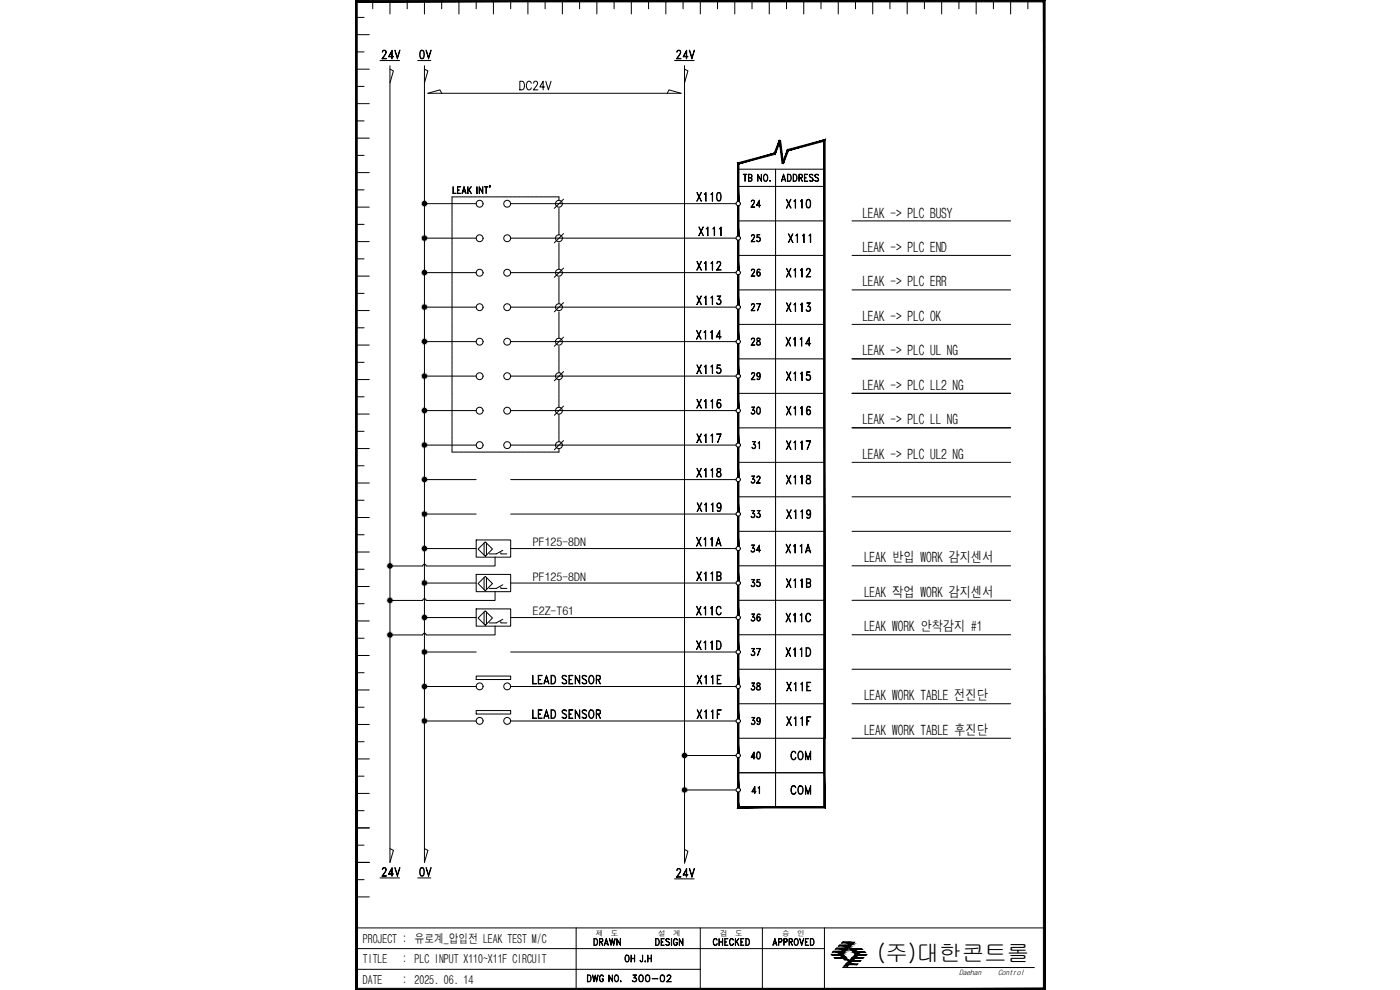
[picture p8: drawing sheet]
<svg xmlns="http://www.w3.org/2000/svg" width="420mm" height="297mm" viewBox="0 0 420 297" stroke-linecap="round" stroke-linejoin="round" font-family="sans-serif">
<!-- layer: 0 -->
<g fill="#000" stroke="#000" stroke-width=".3">
<path d="M252.2 285.7v.3h-.2zM253.2 284.8v.3h-.3zM253.8 284.2l.3-.3v.3zM255 283v.3h-.3zM256.5 284.9l.2 .3h-.2zM257.4 285.8l.3 .3h-.3z"/>
<path d="M106.7 .1v.5l206.9-.5zM106.7 .6l206.9-.5-.5 .5zM313.6 .1l-.5 .5 .5 296.4zM313.1 .6l.5 296.4-.5-.5zM106.7 297h206.9l-.5-.5zM106.7 297l.5-.5h205.9zM106.7 .1v296.9l.5-.5zM106.7 .1h.5v296.4z"/>
<path d="M233.9 42.1l-1.2 4.2 1.6-4.1zM233.9 42.1l-1.2 4.2-.4-.4zM221.8 49.2l10.9-2.9-.4-.4zM221.4 48.9l10.9-3-10.5 3.3zM221.4 48.9l.4 11.6v-11.3zM221.4 48.9l.4 11.6h-.4z"/>
<path d="M233.8 42.2l.9 6.9 .4-.1zM233.8 42.2l.5-.1 .8 6.9z"/>
<path d="M221.3 72.1l.5 9.1v-9.1zM221.3 72.1l.5 9.1h-.5z"/>
<path d="M221.3 61.8l.5 9v-9zM221.3 61.8l.5 9h-.5z"/>
<path d="M221.3 92.8l.5 9.1v-9.1zM221.3 92.8l.5 9.1h-.5z"/>
<path d="M221.3 82.5l.5 9v-9zM221.3 82.5l.5 9h-.5z"/>
<path d="M221.3 113.5l.5 9.1v-9.1zM221.3 113.5l.5 9.1h-.5z"/>
<path d="M221.3 103.2l.5 9v-9zM221.3 103.2l.5 9h-.5z"/>
<path d="M221.3 134.2l.5 9v-9zM221.3 134.2l.5 9h-.5z"/>
<path d="M221.3 123.8l.5 9.1v-9.1zM221.3 123.8l.5 9.1h-.5z"/>
<path d="M221.3 154.9l.5 9v-9zM221.3 154.9l.5 9h-.5z"/>
<path d="M221.3 144.5l.5 9.1v-9.1zM221.3 144.5l.5 9.1h-.5z"/>
<path d="M221.3 165.2l.5 9.1v-9.1zM221.3 165.2l.5 9.1h-.5z"/>
<path d="M221.3 175.6l.5 9v-9zM221.3 175.6l.5 9h-.5z"/>
<path d="M221.3 196.3l.5 9v-9zM221.3 196.3l.5 9h-.5z"/>
<path d="M221.3 185.9l.5 9.1v-9.1zM221.3 185.9l.5 9.1h-.5z"/>
<path d="M221.3 206.6l.5 9.1v-9.1zM221.3 206.6l.5 9.1h-.5z"/>
<path d="M221.3 217l.5 9v-9zM221.3 217l.5 9h-.5z"/>
<path d="M221.3 237.7l.5 4.3v-4.3zM221.3 237.7l.5 4.3-.5 .4zM221.8 242l-.5 .4 25.9-.4zM221.3 242.4l25.9-.4 .4 .4zM247.2 221.5v20.5l.4 .4zM247.2 221.5h.4v20.9zM247.2 42.4v179.1h.4zM247.6 41.9v179.6l-.4-179.1zM236.6 45.2l10.6-2.8 .4-.5zM236.3 44.9l11.3-3-11 3.3zM236.3 44.9l-1.2 4.2 1.5-3.9zM236.3 44.9l-1.2 4.2-.4-.1z"/>
<path d="M221.3 227.3l.5 9.1v-9.1zM221.3 227.3l.5 9.1h-.5z"/>
<path d="M250.1 285.5h2.1zM250.1 285.5h2.1z"/>
<path d="M251 284.5h2.2zM251 284.5h2.2z"/>
<path d="M249.5 286.4l2.6 .2-.2-.2zM249.5 286.4l2.6 .2h-2.4z"/>
<path d="M251.9 283.6h2.2zM251.9 283.6h2.2z"/>
<path d="M250.1 285.5l2.1 .2v-.2zM250.1 285.5l2.1 .2h-2.3z"/>
<path d="M252 286l.2 .2zM252 286l.2 .2h-.4z"/>
<path d="M252.2 285.5v.2l.3-.2zM252.2 285.5v.2z"/>
<path d="M250.4 287.3l2.6 .3-.2-.3zM250.4 287.3l2.6 .3h-2.3z"/>
<path d="M252.9 282.7h2.1zM252.9 282.7h2.1z"/>
<path d="M251.9 286.4l1.8 .7-.7-.7zM251.9 286.4l1.8 .7h-1.1z"/>
<path d="M252.2 286l.7 .2 .2-.2zM252.2 286l.7 .2h-.7z"/>
<path d="M251 284.5l2.2 .3v-.3zM250.8 284.8l.2-.3 2.2 .3z"/>
<path d="M252.9 285.1l.3 .1zM252.9 285.1l.3 .1h-.5z"/>
<path d="M252.2 285.7l.9 .3 .2-.3zM252.2 285.7l.9 .3h-.9z"/>
<path d="M252.3 285.7h1.1zM252.2 285.7h1.1z"/>
<path d="M253.2 284.5v.3l.2-.3zM253.2 284.5v.3z"/>
<path d="M252.5 285.5l.9 .2 .2-.2zM252.5 285.5l.9 .2h-1.2z"/>
<path d="M252.8 287.3l1.8 .8-.7-.8zM252.8 287.3l1.8 .8h-1.1z"/>
<path d="M253.2 285.1l.6 .1 .2-.1zM253.2 285.1l.6 .1h-.6z"/>
<path d="M251.9 283.6l2.2 .3v-.3zM251.9 283.6l2.2 .3h-2.4z"/>
<path d="M253.8 284.2l.3 .1zM253.8 284.2l.3 .1h-.5z"/>
<path d="M253.2 284.8l.8 .3 .2-.3zM253.2 284.8l.8 .3h-.8z"/>
<path d="M253.2 284.8h1.1zM253.2 284.8h1z"/>
<path d="M254.1 283.6v.3l.2-.3zM254.1 283.6v.3z"/>
<path d="M253.4 284.5l.9 .3 .2-.3zM253.4 284.5l.9 .3h-1.1z"/>
<path d="M254.1 284.2l.6 .1 .2-.1zM254.1 284.2l.6 .1h-.6z"/>
<path d="M252.9 282.7l2.1 .2v-.2zM252.6 282.9l.3-.2 2.1 .2z"/>
<path d="M254.7 283.3l.3 .1zM254.7 283.3l.3 .1h-.4z"/>
<path d="M253.9 289.2l.4 .7 .7-.7zM253.9 289.2l.4 .7h-1.1z"/>
<path d="M254.1 283.9l.8 .3 .3-.3zM254.1 283.9l.8 .3h-.8z"/>
<path d="M254.1 283.9h1.1zM254.1 283.9h1.1z"/>
<path d="M255 282.7v.2l.3-.2zM255 282.7v.2z"/>
<path d="M254.3 283.6l.9 .3 .2-.3zM254.3 283.6l.9 .3h-1.1z"/>
<path d="M255 283.3l.7 .1 .1-.1zM255 283.3l.7 .1h-.7z"/>
<path d="M254.9 288.2l.3 .7 .8-.7zM254.9 288.2l.3 .7h-1.1z"/>
<path d="M255 283l.8 .3 .3-.3zM255 283l.8 .3h-.8z"/>
<path d="M255 282.9h1.1zM255 282.9l1.1 .1z"/>
<path d="M255.1 284.6l1.3 .3-.2-.3zM255.1 284.6l1.3 .3h-1.1z"/>
<path d="M255.3 282.7l.8 .2 .3-.2zM255.3 282.7l.8 .2h-1.1z"/>
<path d="M255.3 284.9h1.2zM255.3 284.9h1.2z"/>
<path d="M256.5 284.6h2.1zM256.5 284.6h2.1z"/>
<path d="M255.4 284.9l1.1 .3v-.3zM255.4 284.9l1.1 .3h-.9z"/>
<path d="M255.6 285.2l.9 .2v-.2zM255.6 285.2l.9 .2z"/>
<path d="M256.2 284.6l.3 .3v-.3zM256.2 284.6l.3 .3z"/>
<path d="M256.5 285.2l.4 .2zM256.5 285.2l.4 .2h-.4z"/>
<path d="M255.7 287.3l.4 .8 .7-.8zM255.7 287.3l.4 .8h-1.1z"/>
<path d="M256 285.5l1.4 .3-.3-.3zM256 285.5l1.4 .3h-1.2z"/>
<path d="M256.2 285.8h1.2zM256.2 285.8h1.2z"/>
<path d="M257.1 285.5l.3 .3v-.3zM257.1 285.5l.3 .3z"/>
<path d="M256.3 285.8l1.1 .3v-.3zM256.3 285.8l1.1 .3h-.8z"/>
<path d="M256.6 286.1l.8 .2v-.2zM256.6 286.1l.8 .2z"/>
<path d="M255 289.2l2.2 .3 .2-.3zM255 289.2l2.2 .3h-2.4z"/>
<path d="M257.4 286.1l.4 .2zM257.4 286.1l.4 .2z"/>
<path d="M256.6 286.4l.4 .7 .8-.7zM256.6 286.4l.4 .7h-1.1z"/>
<path d="M256 288.2l2.1 .3 .2-.3zM256 288.2l2.1 .3h-2.4z"/>
<path d="M256.5 284.6l2.3 .3-.2-.3zM256.5 284.6l2.3 .3h-2.3z"/>
<path d="M256.8 287.3l2.2 .3 .2-.3zM256.8 287.3l2.2 .3h-2.4z"/>
<path d="M257.4 285.5l2.1 .1zM257.4 285.5l2.1 .1z"/>
<path d="M257.4 285.6l2.3 .2-.2-.2zM257.4 285.6l2.3 .2h-2.3z"/>
<path d="M257.7 286.4l2.2 .3 .2-.3zM257.7 286.4l2.2 .3h-2.4z"/>
</g>
<!-- layer: 6 -->
<path d="M106.7 278.4h206.9M172.9 278.4v18.6M210.2 278.4v18.6M228.8 278.4v18.6M247.4 278.4v18.6M106.7 284.6h140.7M106.7 290.8h103.5" fill="none" stroke="#000" stroke-width=".3"/>
<!-- layer: 0 -->
<g fill="none" stroke="#000" stroke-width=".3">
<path d="M106.7 15.6h2.6M106.7 5.2h2.6M106.7 10.4h4.1M106.7 .1h4.1M111.9 .1v2.5M114 18.2h5.9M114.7 17.5l1.3 .1h-1.4l1.2-1.8-.3-.6h-.4l-.3 .5-.1-.1 .4-.5h.4l.4 .7-1.2 1.8M116.7 16.9l1.4 .1h-1.5l1.1-1.9v2.5l-.1-2.2-.9 1.6M117 .1v4.1M117 19.7v239.1l1.1-3.7-1.1-.5M118.5 15.1l.8 2.2 .7-2.2-.7 2.5zM122.2 .1v2.5"/>
<path d="M125.4 18.2h3.9M126.3 15.2l.4-.1a1.7 1.7 0 0 1 0 2.5h-.1a1.92 1.92 0 0 1-.3-2.4zM126.3 17.4h.7M126.3 15.3h.7M126.4 15.2l-.3 1 .3 1.3M126.9 15.2l.3 1-.3 1.3M127.4 .1v4.1M127.4 19.7v239.1l1-3.7-1-.5M127.8 15.1l.8 2.2 .8-2.2-.8 2.5zM132.6 .1v2.5M137.7 .1v4.1M142.9 .1v2.5"/>
<path d="M148.1 .1v4.1M153.3 .1v2.5M158.4 .1v4.1M163.6 .1v2.5M168.8 .1v4.1M173.9 .1v2.5M179.1 .1v4.1M184.3 .1v2.5M189.5 .1v4.1M194.6 .1v2.5M199.8 .1v4.1M202.4 18.2h5.9"/>
<path d="M203.1 17.5l1.3 .1h-1.4l1.2-1.8-.3-.6h-.4l-.3 .5-.1-.1 .4-.5h.4l.4 .7-1.2 1.8M205 .1v2.5M205.1 16.9l1.4 .1h-1.5l1.1-1.9v2.5l-.1-2.2-.9 1.6M205.4 19.7v239.1M206.9 15.1l.8 2.2 .7-2.2-.7 2.5zM210.2 .1v4.1M215.3 .1v2.5M220.5 .1v4.1M225.7 .1v2.5M230.9 .1v4.1M236 .1v2.5M241.2 .1v4.1"/>
<path d="M246.4 .1v2.5M251.6 .1v4.1M256.7 .1v2.5M261.9 .1v4.1M267.1 .1v2.5M272.3 .1v4.1M277.4 .1v2.5M282.6 .1v4.1M287.8 .1v2.5M293 .1v4.1M298.1 .1v2.5M303.3 .1v4.1"/>
<path d="M308.5 .1v2.5M106.7 36.3h2.6M106.7 25.9h2.6M106.7 20.8h4.1M106.7 31.1h4.1M117 20.8l1.1 .5-1.1 3.6M127.4 20.8l1 .5-1 3.6M132.6 28l-.6-1-3.6 1h76l-3.6-1-.5 1M205.4 20.8l1.1 .5-1.1 3.6M106.7 57h2.6M106.7 46.6h2.6M106.7 51.8h4.1"/>
<path d="M106.7 41.5h4.1M135.7 59.4v.3M135.7 59.8v.2M135.9 59.1h-.2v.2M136 56v2l.9 .1h-.9zM136 59.1h.3M136.4 59.1h.3M136.8 59.1h.3M137.2 59.1h.3M137.3 56h.9l-.8 .1v1.9l.8 .1h-.9zM137.4 57h.4l-.4 .1M137.6 59.1h.3"/>
<path d="M138 59.1h.3M138.4 59.1h.2M138.8 59.1h.2M138.8 57.6h.9M138.9 57.5h.8M139.1 59.1h.3M139.3 56l.6 2.1-.6-1.8-.7 1.8zM139.5 59.1h.3M139.9 59.1h.3M140.3 59.1h.3M140.4 56l.1 2.1zM140.5 57.2l1-1.2-1 1.3"/>
<path d="M140.7 56.9l.8 1.2-.7-1.2M140.7 59.1h.3M141.1 59.1h.3M141.5 59.1h.2M141.9 59.1h.2M142.3 59.1h.2M142.6 59.1h.3M143 59.1h.3M143.1 56l.1 2.1zM143.4 59.1h.3M143.8 56l1 1.8 .1-1.8v2.1l-1-1.8-.1 1.8zM143.8 59.1h.3"/>
<path d="M144.2 59.1h.3M144.6 59.1h.2M145 59.1h.2M145.4 59.1h.2M145.4 56l1 .1zM145.8 59.1h.2M145.9 56.1v2v-2M146.1 59.1h.3M146.5 59.1h.3M146.9 59.1h.3M147 55.7h.1M147 56.2v-.6l.1 .4-.2 .3"/>
<path d="M147 55.9l.1 .1M147.3 59.1h.3M147.7 59.1h.2M148.1 59.1h.2M148.5 59.1h.2M148.9 59.1h.2M149.2 59.1h.3M149.6 59.1h.3M150 59.1h.3M150.4 59.1h.3M150.8 59.1h.3M151.2 59.1h.2"/>
<path d="M151.6 59.1h.2M152 59.1h.2M152.3 59.1h.3M152.7 59.1h.3M153.1 59.1h.3M153.5 59.1h.3M153.9 59.1h.3M154.3 59.1h.2M154.7 59.1h.2M155.1 59.1h.2M155.4 59.1h.3M155.8 59.1h.3"/>
<path d="M156.2 59.1h.3M156.6 59.1h.3M157 59.1h.3M157.4 59.1h.2M157.8 59.1h.2M158.2 59.1h.2M158.6 59.1h.2M158.9 59.1h.3M159.3 59.1h.3M159.7 59.1h.3M160.1 59.1h.3M160.5 59.1h.3"/>
<path d="M160.9 59.1h.2M161.3 59.1h.2M161.7 59.1h.2M162.1 59.1h.2M162.4 59.1h.3M162.8 59.1h.3M163.2 59.1h.3M163.6 59.1h.3M164 59.1h.3M164.4 59.1h.2M164.8 59.1h.2M165.2 59.1h.2"/>
<path d="M165.5 59.1h.3M165.9 59.1h.3M166.3 59.1h.3M166.7 59.1h.3M167.1 59.1h.3M167.5 59.1h.2v.2M167.7 59.5v.2M167.7 59.8v.3M169.1 59.8l-2.7 2.7M221.6 50.8h25.8M221.6 55.9h25.8M223.1 52.3l1 .1z"/>
<path d="M223.6 52.4v2v-2M224.7 53.3l.8-.1v-.7l-.8-.1v1.9l.8-.1v-.7l-.8-.1M225.3 53.3l.4 .4-.1 .5-1 .2v-2.1l1 .2 .1 .5-.4 .4M227.4 52.3l1.1 1.8v-1.8v2.1l-1-1.8-.1 1.8zM229.4 52.4l.2-.1a1.11 1.11 0 0 1 .8 1 1.11 1.11 0 0 1-.8 1.1 1.43 1.43 0 0 1-.2-2zM229.4 52.5l.3-.1a1.03 1.03 0 0 1 .7 .9 1.03 1.03 0 0 1-.7 1 1.27 1.27 0 0 1-.3-1.8zM231.1 54.1l.1 .3zM231.1 54.2h.1M232.8 50.8v191.4M106.7 67.3h2.6M106.7 77.7h2.6M106.7 72.5h4.1"/>
<path d="M106.7 62.1h4.1M127.4 61.1h15.5M127.4 71.5h15.5M135.7 60.2v.2M135.7 60.6v.2M135.7 60.9v.3M135.7 61.3v.3M135.7 61.7v.3M135.7 62.1v.3M135.7 62.5v.3M135.7 62.9v.2M135.7 63.3v.2"/>
<path d="M135.7 63.7v.2M135.7 64v.3M135.7 64.4v.3M135.7 64.8v.3M135.7 65.2v.3M135.7 65.6v.3M135.7 66v.2M135.7 66.4v.2M135.7 66.8v.2M135.7 67.1v.3M135.7 67.5v.3M135.7 67.9v.3"/>
<path d="M135.7 68.3v.3M135.7 68.7v.3M135.7 69.1v.2M135.7 69.5v.2M135.7 69.9v.2M135.7 70.3v.2M135.7 70.6v.3M135.7 71v.3M135.7 71.4v.3M135.7 71.8v.3M135.7 72.2v.3M135.7 72.6v.2"/>
<path d="M135.7 73v.2M135.7 73.4v.2M135.7 73.8v.2M135.7 74.1v.3M135.7 74.5v.3M135.7 74.9v.3M135.7 75.3v.3M135.7 75.7v.3M135.7 76.1v.2M135.7 76.5v.2M135.7 76.9v.2M135.7 77.2v.3"/>
<path d="M135.7 77.6v.3M135.7 78v.3M135.7 78.4v.3M135.7 78.8v.3M135.7 79.2v.2M135.7 79.6v.2M135.7 80v.2M153.3 61.1h67.6M153.3 71.5h67.6M167.7 62.5v.2M167.7 62.9v.2M167.7 63.3v.2"/>
<path d="M167.7 63.6v.3M167.7 64v.3M167.7 64.4v.3M167.7 64.8v.3M167.7 65.2v.2M167.7 65.6v.2M167.7 66v.2M167.7 66.4v.2M167.7 66.7v.3M167.7 67.1v.3M167.7 67.5v.3M167.7 67.9v.3"/>
<path d="M167.7 68.3v.3M167.7 68.7v.2M167.7 69.1v.2M167.7 69.5v.2M167.7 69.8v.3M167.7 70.2v.2M167.7 72.9v.2M167.7 73.2v.3M167.7 73.6v.3M167.7 74v.2M167.7 74.4v.2M167.7 74.8v.2"/>
<path d="M167.7 75.1v.3M167.7 75.5v.3M167.7 75.9v.3M167.7 76.3v.3M167.7 76.7v.3M167.7 77.1v.3M167.7 77.5v.2M167.7 77.9v.2M167.7 78.2v.3M167.7 78.6v.3M167.7 79v.3M167.7 79.4v.3"/>
<path d="M167.7 79.8v.3M169.1 70.1l-2.7 2.8M221.6 76.6h25.8M221.6 66.3h25.8M236.6 70.2l1.4 2.5zM237.9 70.2l-1.3 2.5zM238.9 70.7l.5-.5v2.5l-.1-2.3zM240.8 70.7l.5-.5v2.5l-.1-2.3zM242.8 70.7l.5-.5v2.5l-.1-2.3zM255.7 76.6h47.6M255.7 66.3h47.6M106.7 88h2.6"/>
<path d="M106.7 98.4h2.6M106.7 93.2h4.1M106.7 82.8h4.1M127.4 81.8h15.5M127.4 92.2h15.5M135.7 80.3v.3M135.7 80.7v.3M135.7 81.1v.3M135.7 81.5v.3M135.7 81.9v.3M135.7 82.3v.2M135.7 82.7v.2"/>
<path d="M135.7 83.1v.2M135.7 83.4v.3M135.7 83.8v.3M135.7 84.2v.3M135.7 84.6v.3M135.7 85v.3M135.7 85.4v.2M135.7 85.8v.2M135.7 86.2v.2M135.7 86.6v.2M135.7 86.9v.3M135.7 87.3v.3"/>
<path d="M135.7 87.7v.3M135.7 88.1v.3M135.7 88.5v.3M135.7 88.9v.2M135.7 89.3v.2M135.7 89.7v.2M135.7 90.1v.2M135.7 90.4v.3M135.7 90.8v.3M135.7 91.2v.3M135.7 91.6v.3M135.7 92v.3"/>
<path d="M135.7 92.4v.2M135.7 92.8v.2M135.7 93.2v.2M135.7 93.5v.3M135.7 93.9v.3M135.7 94.3v.3M135.7 94.7v.3M135.7 95.1v.3M135.7 95.5v.2M135.7 95.9v.2M135.7 96.3v.2M135.7 96.6v.3"/>
<path d="M135.7 97v.3M135.7 97.4v.3M135.7 97.8v.3M135.7 98.2v.3M135.7 98.6v.2M135.7 99v.2M135.7 99.4v.2M135.7 99.7v.3M153.3 81.8h67.6M153.3 92.2h67.6M167.7 80.2v.3M167.7 80.6v.2"/>
<path d="M167.7 83.2v.2M167.7 83.6v.2M167.7 83.9v.3M167.7 84.3v.3M167.7 84.7v.3M167.7 85.1v.3M167.7 85.5v.3M167.7 85.9v.2M167.7 86.3v.2M167.7 86.7v.2M167.7 87.1v.2M167.7 87.4v.3"/>
<path d="M167.7 87.8v.3M167.7 88.2v.3M167.7 88.6v.3M167.7 89v.2M167.7 89.4v.2M167.7 89.8v.2M167.7 90.2v.2M167.7 90.5v.3M167.7 90.9v.3M167.7 93.6v.2M167.7 93.9v.3M167.7 94.3v.2"/>
<path d="M167.7 94.7v.2M167.7 95.1v.2M167.7 95.5v.2M167.7 95.8v.3M167.7 96.2v.3M167.7 96.6v.3M167.7 97v.3M167.7 97.4v.3M167.7 97.8v.2M167.7 98.2v.2M167.7 98.6v.2M167.7 99v.2"/>
<path d="M167.7 99.3v.3M167.7 99.7v.3M169.1 80.5l-2.7 2.7M169.1 90.8l-2.7 2.8M221.6 97.3h25.8M221.6 87h25.8M255.7 97.3h47.6M255.7 87h47.6M106.7 119.1h2.6M106.7 108.7h2.6M106.7 103.5h4.1M106.7 113.9h4.1"/>
<path d="M127.4 112.8h15.5M127.4 102.5h15.5M135.7 100.1v.3M135.7 100.5v.3M135.7 100.9v.3M135.7 101.3v.3M135.7 101.7v.2M135.7 102.1v.2M135.7 102.5v.2M135.7 102.9v.2M135.7 103.2v.3M135.7 103.6v.3"/>
<path d="M135.7 104v.3M135.7 104.4v.3M135.7 104.8v.2M135.7 105.2v.2M135.7 105.6v.2M135.7 106v.2M135.7 106.3v.3M135.7 106.7v.3M135.7 107.1v.3M135.7 107.5v.3M135.7 107.9v.3M135.7 108.3v.2"/>
<path d="M135.7 108.7v.2M135.7 109.1v.2M135.7 109.4v.3M135.7 109.8v.3M135.7 110.2v.3M135.7 110.6v.3M135.7 111v.3M135.7 111.4v.3M135.7 111.8v.2M135.7 112.2v.2M135.7 112.6v.2M135.7 112.9v.3"/>
<path d="M135.7 113.3v.3M135.7 113.7v.3M135.7 114.1v.3M135.7 114.5v.3M135.7 114.9v.2M135.7 115.3v.2M135.7 115.7v.2M135.7 116v.3M135.7 116.4v.3M135.7 116.8v.3M135.7 117.2v.3M135.7 117.6v.3"/>
<path d="M135.7 118v.2M135.7 118.4v.2M135.7 118.8v.2M135.7 119.2v.2M135.7 119.5v.3M135.7 119.9v.3M153.3 112.8h67.6M153.3 102.5h67.6M167.7 100.1v.3M167.7 100.5v.3M167.7 100.9v.3M167.7 101.3v.2"/>
<path d="M167.7 103.9v.2M167.7 104.3v.2M167.7 104.6v.3M167.7 105v.3M167.7 105.4v.3M167.7 105.8v.3M167.7 106.2v.3M167.7 106.6v.2M167.7 107v.2M167.7 107.4v.2M167.7 107.7v.3M167.7 108.1v.3"/>
<path d="M167.7 108.5v.3M167.7 108.9v.3M167.7 109.3v.3M167.7 109.7v.2M167.7 110.1v.2M167.7 110.5v.2M167.7 110.8v.3M167.7 111.2v.3M167.7 111.6v.2M167.7 112.9h.1M167.7 113.9v.2M167.7 114.2v.3"/>
<path d="M167.7 114.6v.3M167.7 115v.3M167.7 115.4v.3M167.7 115.8v.2M167.7 116.2v.2M167.7 116.6v.2M167.7 117v.2M167.7 117.3v.3M167.7 117.7v.3M167.7 118.1v.3M167.7 118.5v.3M167.7 118.9v.3"/>
<path d="M167.7 119.3v.2M167.7 119.7v.2M169.1 101.2l-2.7 2.7M169.1 111.5l-2.7 2.8M221.6 118h25.8M221.6 107.7h25.8M255.7 118h47.6M255.7 107.7h47.6M106.7 139.7h2.6M106.7 129.4h2.6M106.7 134.6h4.1M106.7 124.2h4.1"/>
<path d="M127.4 123.2h15.5M127.4 133.5h15.5M135.7 135.5v.1h.2M135.7 120.3v.3M135.7 120.7v.3M135.7 121.1v.2M135.7 121.5v.2M135.7 121.9v.2M135.7 122.3v.2M135.7 122.6v.3M135.7 123v.3M135.7 123.4v.3"/>
<path d="M135.7 123.8v.3M135.7 124.2v.3M135.7 124.6v.2M135.7 125v.2M135.7 125.4v.2M135.7 125.7v.3M135.7 126.1v.3M135.7 126.5v.3M135.7 126.9v.3M135.7 127.3v.3M135.7 127.7v.2M135.7 128.1v.2"/>
<path d="M135.7 128.5v.2M135.7 128.8v.3M135.7 129.2v.3M135.7 129.6v.3M135.7 130v.3M135.7 130.4v.3M135.7 130.8v.2M135.7 131.2v.2M135.7 131.6v.2M135.7 132v.2M135.7 132.3v.3M135.7 132.7v.3"/>
<path d="M135.7 133.1v.3M135.7 133.5v.3M135.7 133.9v.3M135.7 134.3v.2M135.7 134.7v.2M135.7 135.1v.2M136 135.6h.3M136.4 135.6h.3M136.8 135.6h.3M137.2 135.6h.3M137.6 135.6h.3M138 135.6h.3"/>
<path d="M138.4 135.6h.2M138.8 135.6h.2M139.1 135.6h.3M139.5 135.6h.3M139.9 135.6h.3M140.3 135.6h.3M140.7 135.6h.3M141.1 135.6h.3M141.5 135.6h.2M141.9 135.6h.2M142.3 135.6h.2M142.6 135.6h.3"/>
<path d="M143 135.6h.3M143.4 135.6h.3M143.8 135.6h.3M144.2 135.6h.3M144.6 135.6h.2M145 135.6h.2M145.4 135.6h.2M145.8 135.6h.2M146.1 135.6h.3M146.5 135.6h.3M146.9 135.6h.3M147.3 135.6h.3"/>
<path d="M147.7 135.6h.2M148.1 135.6h.2M148.5 135.6h.2M148.9 135.6h.2M149.2 135.6h.3M149.6 135.6h.3M150 135.6h.3M150.4 135.6h.3M150.8 135.6h.3M151.2 135.6h.2M151.6 135.6h.2M152 135.6h.2"/>
<path d="M152.3 135.6h.3M152.7 135.6h.3M153.1 135.6h.3M153.3 123.2h67.6M153.3 133.5h67.6M153.5 135.6h.3M153.9 135.6h.3M154.3 135.6h.2M154.7 135.6h.2M155.1 135.6h.2M155.4 135.6h.3M155.8 135.6h.3"/>
<path d="M156.2 135.6h.3M156.6 135.6h.3M157 135.6h.3M157.4 135.6h.2M157.8 135.6h.2M158.2 135.6h.2M158.6 135.6h.2M158.9 135.6h.3M159.3 135.6h.3M159.7 135.6h.3M160.1 135.6h.3M160.5 135.6h.3"/>
<path d="M160.9 135.6h.2M161.3 135.6h.2M161.7 135.6h.2M162.1 135.6h.2M162.4 135.6h.3M162.8 135.6h.3M163.2 135.6h.3M163.6 135.6h.3M164 135.6h.3M164.4 135.6h.2M164.8 135.6h.2M165.2 135.6h.2"/>
<path d="M165.5 135.6h.3M165.9 135.6h.3M166.3 135.6h.3M166.7 135.6h.3M167.1 135.6h.3M167.7 120.1v.2M167.7 120.4v.3M167.7 120.8v.3M167.7 121.2v.3M167.7 121.6v.3M167.7 122v.2M167.7 124.3v.2"/>
<path d="M167.7 124.6v.2M167.7 125v.2M167.7 125.4v.2M167.7 125.7v.3M167.7 126.1v.3M167.7 126.5v.3M167.7 126.9v.3M167.7 127.3v.3M167.7 127.7v.2M167.7 128.1v.2M167.7 128.5v.2M167.7 128.8v.3"/>
<path d="M167.7 129.2v.3M167.7 129.6v.3M167.7 130v.3M167.7 130.4v.3M167.7 130.8v.2M167.7 131.2v.2M167.7 131.6v.2M167.7 132v.2M167.7 132.3v.2M167.7 134.6v.3M167.7 135v.3M167.7 135.4v.2h-.2"/>
<path d="M169.1 121.8l-2.7 2.8M169.1 132.2l-2.7 2.8M221.6 128.4h25.8M221.6 138.7h25.8M255.7 128.4h47.6M255.7 138.7h47.6M106.7 150.1h2.6M106.7 155.3h4.1M106.7 144.9h4.1M127.4 154.2h15.5M127.4 143.9h15.5M153.3 154.2h67.6"/>
<path d="M153.3 143.9h67.6M221.6 149.1h25.8M221.6 159.4h25.8M255.7 149.1h47.6M255.7 159.4h47.6M106.7 170.8h2.6M106.7 160.5h2.6M106.7 176h4.1M106.7 165.6h4.1M127.4 164.6h15.5M127.4 174.9h15.5M142.9 162h10.4v5.2h-10.4z"/>
<path d="M142.9 172.3h10.4v5.2h-10.4zM143.5 164.7l2.1-2.1 2.2 2.1-2.2 2.2zM143.5 175.1l2.1-2.2 2.2 2.2-2.2 2.1zM145.3 162.9v3.6M145.3 173.3v3.6M146 162.9v3.7M146 173.3v3.6M148.6 167.2v2.6h-20.7a.52 .52 0 0 0-.5-.5 .52 .52 0 0 0-.5 .5h-9.9M148.6 177.5v2.7h-20.7a.52 .52 0 0 0-.5-.6 .52 .52 0 0 0-.5 .6h-9.9M150.3 165.8v.4h1.8M150.3 176.2v.3h1.8M150.9 165.1l-2 1.1h-2.1"/>
<path d="M150.9 175.5l-2 1h-2.1M153.3 164.6h67.6M153.3 174.9h67.6M221.6 169.8h25.8M255.7 169.8h47.6M106.7 191.5h2.6M106.7 181.1h2.6M106.7 196.7h4.1M106.7 186.3h4.1M127.4 195.6h15.5M127.4 185.3h15.5M142.9 182.7h10.4v5.2h-10.4z"/>
<path d="M143.5 185.4l2.1-2.1 2.2 2.1-2.2 2.2zM145.3 183.6v3.6M146 183.6v3.6M148.6 187.9v2.6h-20.7a.52 .52 0 0 0-.5-.5 .52 .52 0 0 0-.5 .5h-9.9M150.3 186.5v.4h1.8M150.9 185.8l-2 1.1h-2.1M153.3 195.6h67.6M153.3 185.3h67.6M221.6 180.1h25.8M221.6 190.5h25.8M255.7 180.1h47.6M255.7 190.5h47.6"/>
<path d="M106.7 212.2h2.6M106.7 201.8h2.6M106.7 207h4.1M106.7 217.4h4.1M127.4 216.3h15.5M127.4 206h15.5M142.9 202.8h10.4v1.1h-10.4zM142.9 213.2h10.4v1h-10.4zM153.3 216.3h67.6M153.3 206h67.6M159.9 202.6l.1 2.5 1 .1h-1.1zM159.9 213l.1 2.4 1 .2h-1.1z"/>
<path d="M161.5 202.6h1.2l-1.1 .1v2.4l1.1 .1h-1.2zM161.5 213h1.2l-1.1 .1v2.3l1.1 .2h-1.2zM161.6 203.9h.6l-.6 .1M161.6 214.2h.6l-.6 .1M163.4 204.6h1.2M163.4 214.9h1.2M163.5 204.5h1M163.5 214.8h1M164 202.6l.8 2.6-.8-2.2-.8 2.2zM164 213l.8 2.6-.8-2.3-.8 2.3zM165.4 202.6a1.38 1.38 0 0 1 1.4 .9 1.38 1.38 0 0 1-.4 1.6l-1 .1zM165.4 213a1.39 1.39 0 0 1 1.4 .8 1.39 1.39 0 0 1-.4 1.6l-1 .2z"/>
<path d="M165.5 202.7a1.26 1.26 0 0 1 1.2 .8 1.26 1.26 0 0 1-.3 1.5l-.9 .1zM165.5 213.1a1.26 1.26 0 0 1 1.2 .8 1.26 1.26 0 0 1-.3 1.4l-.9 .1zM168.9 202.7a.84 .84 0 0 1 1.2 .3l-.5-.3-.8 .3 .1 .5 .7 .4a.74 .74 0 0 1 .3 1.2 .74 .74 0 0 1-1.2-.3l.5 .3 .8-.3-.2-.7-1-.6-.1-.5zM168.9 213.1a.83 .83 0 0 1 1.2 .2l-.5-.2-.8 .2 .1 .5 .7 .4a.74 .74 0 0 1 .3 1.2 .74 .74 0 0 1-1.2-.2l.5 .2 .8-.2-.2-.8-1-.6-.1-.5zM170.8 202.6h1.1l-1.1 .1v2.4l1.1 .1h-1.1zM170.8 213h1.1l-1.1 .1v2.3l1.1 .2h-1.1zM170.8 203.9h.6l-.6 .1M170.8 214.2h.6l-.6 .1M172.6 202.6l1.3 2.2 .1-2.2v2.6l-1.3-2.2-.1 2.2zM172.6 213l1.3 2.2 .1-2.2v2.6l-1.3-2.3-.1 2.3zM174.9 202.7a.84 .84 0 0 1 1.2 .3l-.5-.3-.8 .3 .1 .5 .7 .4a.74 .74 0 0 1 .3 1.2 .74 .74 0 0 1-1.2-.3l.5 .3 .8-.3-.2-.7-1-.6-.1-.5zM174.9 213.1a.83 .83 0 0 1 1.2 .2l-.5-.2-.8 .2 .1 .5 .7 .4a.74 .74 0 0 1 .3 1.2 .74 .74 0 0 1-1.2-.2l.5 .2 .8-.2-.2-.8-1-.6-.1-.5z"/>
<path d="M177.1 202.7l.2-.1a1.41 1.41 0 0 1 1 1.1 1.41 1.41 0 0 1-.4 1.4l-.2 .1a1.41 1.41 0 0 1-1.1-1 1.41 1.41 0 0 1 .5-1.5zM177.1 202.9l.5-.2a1.41 1.41 0 0 1 0 2.4h-.2a1.54 1.54 0 0 1-.3-2.2zM177.1 213.1l.2-.1a1.41 1.41 0 0 1 1 1 1.41 1.41 0 0 1-.4 1.4l-.2 .2a1.41 1.41 0 0 1-1.1-1.1 1.41 1.41 0 0 1 .5-1.4zM177.1 213.2l.3-.1a1.24 1.24 0 0 1 .8 1.2 1.24 1.24 0 0 1-.8 1.1 1.53 1.53 0 0 1-.3-2.2zM179 203.9l1-.2v-.8l-1-.2-.1 2.5v-2.6h.8a.7 .7 0 0 1 .5 .7 .7 .7 0 0 1-.5 .7h-.7M179 214.2l1-.1v-.9l-1-.1-.1 2.5v-2.6l1.1 .1 .2 .4-.2 .7-1 .1M179.5 204l.7 1.2-.6-1.2M179.5 214.3l.7 1.3-.6-1.3M221.6 200.8h25.8M221.6 211.2h25.8M255.7 200.8h47.6M255.7 211.2h47.6"/>
<path d="M106.7 222.5h2.6M106.7 232.9h2.6M106.7 227.7h4.1M106.7 238.1h4.1M205.4 226.7h15.5M205.4 237h15.5M221.6 221.5h25.8M221.6 231.9h25.8M255.7 221.5h47.6M106.7 248.4h4.1M106.7 243.2h2.6M106.7 258.8h4.1"/>
<path d="M106.7 253.6h2.6M205.4 254.9l1.1 .5-1.1 3.6M221.6 242.2h25.8M106.7 269.1h4.1M106.7 263.9h2.6M114 263.4h5.9M114.7 262.8l1.3 .1h-1.4l1.2-1.9-.3-.6h-.4l-.3 .5-.1-.1 .4-.5h.4l.4 .7-1.2 1.9M116.7 262.2l1.4 .1h-1.5l1.1-2v2.6l-.1-2.2-.9 1.6M118.5 260.3l.8 2.2 .7-2.2-.7 2.6zM125.4 263.4h3.9M126.3 260.4l.4-.1a1.7 1.7 0 0 1 0 2.6h-.1a1.92 1.92 0 0 1-.3-2.5zM126.3 262.7h.7"/>
<path d="M126.3 260.6h.7M126.4 260.4l-.3 1 .3 1.4M126.9 260.4l.3 1-.3 1.4M127.8 260.3l.8 2.2 .8-2.2-.8 2.6zM202.4 263.7h5.9M203.1 263l1.3 .2h-1.4l1.2-1.9-.3-.6h-.4l-.3 .5-.1-.1 .4-.5h.4l.4 .7-1.2 1.9M205.1 262.4l1.4 .1h-1.5l1.1-1.9v2.6l-.1-2.3-.9 1.6M206.9 260.6l.8 2.2 .7-2.2-.7 2.6zM176.3 292.5a1.04 1.04 0 0 1 1.1 1 1.04 1.04 0 0 1-1.1 1.1zM176.4 292.6a1 1 0 0 1 1 .6 1 1 0 0 1-.3 1.2l-.7 .1zM177.8 292.5l.5 1.8 .4-1.8 .3 1.8 .5-1.8-.5 2.1-.3-1.8-.4 1.8zM180.2 292.6l.5-.1 .4 .5a.57 .57 0 0 0-.7-.4 .57 .57 0 0 0-.4 .7l.2 1.1 .5 .1 .2-.2 .1-.5-.3-.1h.4v.4a.61 .61 0 0 1-.7 .5 .61 .61 0 0 1-.5-.8z"/>
<path d="M182.7 292.5l1 1.8 .1-1.8v2.1l-1-1.8-.1 1.8zM184.7 292.6l.1-.1a1.07 1.07 0 0 1 .9 1 1.07 1.07 0 0 1-.9 1.1 1.4 1.4 0 0 1-.1-2zM184.7 292.7l.2-.1a1 1 0 0 1 .7 1 1 1 0 0 1-.7 .9l-.4-.7zM186.3 294.3l.1 .3zM186.3 294.4h.1M187.9 286.6h.1a1.07 1.07 0 0 1 .9 1 1.07 1.07 0 0 1-.9 1 1.38 1.38 0 0 1-.1-2zM187.9 286.8l.2-.2a1 1 0 0 1 .7 1 1 1 0 0 1-.7 .9 1.22 1.22 0 0 1-.2-1.7zM189.4 286.6l.1 2zM189.5 287.5h.9M189.5 287.6h.9M190.4 286.6l.1 2zM192.8 286.6l.1 1.5-.2 .4-.3 .1-.3-.5 .3 .4 .3-.1z"/>
<path d="M193.6 288.3l.1 .3zM193.6 288.4h.1M194.4 286.6l.1 2zM194.5 287.5h.9M194.5 287.6h.9M195.4 286.6l.1 2zM196.8 281.6a1.04 1.04 0 0 1 1.1 1 1.04 1.04 0 0 1-1.1 1.1zM196.8 281.7a1 1 0 0 1 1 .6 1 1 0 0 1-.3 1.2l-.7 .1zM198.4 281.6h1l-.9 .1v1.9l.9 .1h-1zM198.5 282.6h.5l-.5 .1M200 281.7l.5-.1 .4 .3-.4-.2-.6 .2 .1 .4 .5 .3a.58 .58 0 0 1 .4 .8 .58 .58 0 0 1-.9 .2l-.2-.2 .4 .2 .7-.2-.2-.6-.8-.5zM201.5 281.6l.1 2.1z"/>
<path d="M202.4 281.7l.5-.1 .4 .5a.58 .58 0 0 0-.7-.4 .58 .58 0 0 0-.4 .7l.2 1.1 .5 .1 .2-.2 .1-.5-.3-.1h.4v.4a.61 .61 0 0 1-.7 .5 .61 .61 0 0 1-.5-.8zM203.9 281.6l1 1.8 .1-1.8v2.1l-1.1-1.8v1.8zM214.4 281.7l.4-.1 .4 .5-.4-.4a.96 .96 0 0 0-.7 .9 .96 .96 0 0 0 .7 1l.4-.4a.61 .61 0 0 1-.7 .5 .61 .61 0 0 1-.5-.8zM215.8 281.6l.1 2.1zM215.9 282.6h.9M215.9 282.7h.9M216.8 281.6l.1 2.1zM217.5 281.6h1l-.9 .1v1.9l.9 .1h-1zM217.6 282.6h.5l-.5 .1M219.3 281.7l.4-.1 .4 .5-.4-.4a.96 .96 0 0 0-.7 .9 .96 .96 0 0 0 .7 1l.4-.4a.61 .61 0 0 1-.7 .5 .61 .61 0 0 1-.5-.8zM220.7 281.6v2.1zM220.7 282.8l1.1-1.2-1.1 1.3"/>
<path d="M221 282.5l.8 1.2-.7-1.2M222.3 281.6h1l-.9 .1v1.9l.9 .1h-1zM222.4 282.6h.5l-.5 .1M223.8 281.6a1.04 1.04 0 0 1 1.2 1 1.04 1.04 0 0 1-1.2 1.1zM223.9 281.7a1 1 0 0 1 1 .6 1 1 0 0 1-.3 1.2l-.7 .1zM232.1 283.2h.9M232.2 283.1h.7M232.6 281.6l.6 2.1-.6-1.8-.7 1.8zM233.7 282.6l.8-.1v-.7l-.8-.1v2v-2.1l.8 .1 .2 .3-.2 .6-.8 .1M235.3 282.6l.8-.1v-.7l-.8-.1-.1 2v-2.1l.9 .1 .2 .3-.2 .6-.8 .1M236.9 282.6l.8-.1v-.7l-.8-.1-.1 2v-2.1l.9 .1 .1 .3-.1 .6-.8 .1M237.3 282.7l.5 1-.4-1"/>
<path d="M238.6 281.7l.2-.1a1.06 1.06 0 0 1 .8 1 1.06 1.06 0 0 1-.8 1.1 1.39 1.39 0 0 1-.2-2zM238.6 281.8l.3-.1a1 1 0 0 1 .6 .9 1 1 0 0 1-.6 1 1.23 1.23 0 0 1-.3-1.8zM240 281.6l.6 1.8 .6-1.8-.6 2.1zM241.7 281.6h.9l-.8 .1v1.9l.8 .1h-.9zM241.8 282.6h.5l-.5 .1M243.2 281.6a1.04 1.04 0 0 1 1.1 1 1.04 1.04 0 0 1-1.1 1.1zM243.3 281.7a1 1 0 0 1 1 .6 1 1 0 0 1-.3 1.2l-.7 .1zM251.8 286.4h1.2l.7 .7M252.9 290.3h57.5M256.4 284.9l.5 .5M257.3 285.8l.5 .5"/>
<circle cx="143.9" cy="61.1" r="1.03"/>
<circle cx="143.9" cy="71.5" r="1.03"/>
<circle cx="152.2" cy="61.1" r="1.03"/>
<circle cx="152.2" cy="71.5" r="1.03"/>
<circle cx="167.7" cy="61.1" r="1.03"/>
<circle cx="167.7" cy="71.5" r="1.03"/>
<circle cx="221.5" cy="61.1" r=".65"/>
<circle cx="221.5" cy="71.4" r=".65"/>
<circle cx="143.9" cy="81.8" r="1.03"/>
<circle cx="143.9" cy="92.2" r="1.03"/>
<circle cx="152.2" cy="92.2" r="1.03"/>
<circle cx="152.2" cy="81.8" r="1.03"/>
<circle cx="167.7" cy="81.8" r="1.03"/>
<circle cx="167.7" cy="92.2" r="1.03"/>
<circle cx="221.5" cy="92.2" r=".65"/>
<circle cx="221.5" cy="81.8" r=".65"/>
<circle cx="143.9" cy="102.5" r="1.03"/>
<circle cx="143.9" cy="112.9" r="1.03"/>
<circle cx="152.2" cy="112.9" r="1.03"/>
<circle cx="152.2" cy="102.5" r="1.03"/>
<circle cx="167.7" cy="102.5" r="1.03"/>
<circle cx="167.7" cy="112.9" r="1.03"/>
<circle cx="221.5" cy="112.8" r=".65"/>
<circle cx="221.5" cy="102.5" r=".65"/>
<circle cx="143.9" cy="123.2" r="1.03"/>
<circle cx="143.9" cy="133.6" r="1.03"/>
<circle cx="152.2" cy="123.2" r="1.03"/>
<circle cx="152.2" cy="133.6" r="1.03"/>
<circle cx="167.7" cy="133.6" r="1.03"/>
<circle cx="167.7" cy="123.2" r="1.03"/>
<circle cx="221.5" cy="133.5" r=".65"/>
<circle cx="221.5" cy="123.2" r=".65"/>
<circle cx="221.5" cy="154.2" r=".65"/>
<circle cx="221.5" cy="143.9" r=".65"/>
<circle cx="221.5" cy="164.6" r=".65"/>
<circle cx="221.5" cy="174.9" r=".65"/>
<circle cx="221.5" cy="195.6" r=".65"/>
<circle cx="221.5" cy="185.3" r=".65"/>
<circle cx="143.9" cy="205.9" r="1.03"/>
<circle cx="143.9" cy="216.3" r="1.03"/>
<circle cx="152.2" cy="216.3" r="1.03"/>
<circle cx="152.2" cy="205.9" r="1.03"/>
<circle cx="221.5" cy="216.3" r=".65"/>
<circle cx="221.5" cy="206" r=".65"/>
<circle cx="221.5" cy="237" r=".65"/>
<circle cx="221.5" cy="226.7" r=".65"/>
</g>
<!-- layer: 1 -->
<g fill="#000" stroke="#000" stroke-width=".3">
<path d="M126.9 61.1h.5zM126.9 61.2l.5-.1zM126.9 61.3l.5-.2z"/>
<path d="M126.9 71.4h.5zM126.9 71.6l.5-.2zM126.9 71.7l.5-.3z"/>
<path d="M127 60.7l.4 .4zM126.9 60.8l.5 .3zM126.9 61l.5 .1z"/>
<path d="M127.4 61.1l-.4 .4zM127.4 61.1l-.2 .5zM127.4 61.1v.5z"/>
<path d="M127 71.1l.4 .3zM126.9 71.2l.5 .2zM126.9 71.3l.5 .1z"/>
<path d="M127.4 71.4l-.3 .5zM127.4 71.4l-.2 .5zM127.4 71.4v.6z"/>
<path d="M127.2 60.6l.2 .5zM127.1 60.6l.3 .5zM127 60.7l.4 .4z"/>
<path d="M127.4 61.1v.5zM127.4 61.1l.2 .4zM127.4 61.1l.4 .4z"/>
<path d="M127.2 70.9l.2 .5zM127.1 71l.3 .4zM127 71.1l.4 .3z"/>
<path d="M127.4 71.4v.6zM127.4 71.4l.2 .5zM127.4 71.4l.2 .5z"/>
<path d="M127.6 60.6l-.2 .5zM127.5 60.6l-.1 .5zM127.4 60.6v.5z"/>
<path d="M127.4 61.1l.4 .4zM127.4 61.1l.5 .1zM127.4 61.1h.5z"/>
<path d="M127.6 71l-.2 .4zM127.5 70.9l-.1 .5zM127.4 70.9v.5z"/>
<path d="M127.4 71.4l.4 .4zM127.4 71.4l.5 .2zM127.4 71.4h.5z"/>
<path d="M127.4 61.1h.5zM127.4 61.1l.5-.1zM127.4 61.1l.4-.4z"/>
<path d="M127.4 71.4h.5zM127.4 71.4l.4-.2zM127.4 71.4l.4-.3z"/>
<path d="M126.9 81.8h.5zM126.9 81.9l.5-.1zM126.9 82l.5-.2z"/>
<path d="M126.9 92.1h.5zM126.9 92.3l.5-.2zM126.9 92.4l.5-.3z"/>
<path d="M127 81.4l.4 .4zM126.9 81.5l.5 .3zM126.9 81.7l.5 .1z"/>
<path d="M127 82.2l.4-.4zM127.4 81.8l-.3 .4zM127.4 81.8l-.2 .5z"/>
<path d="M127 91.8l.4 .3zM126.9 91.9l.5 .2zM126.9 92l.5 .1z"/>
<path d="M127 92.5l.4-.4zM127.4 92.1l-.3 .5zM127.4 92.1l-.2 .5z"/>
<path d="M127.2 81.3l.2 .5zM127.1 81.3l.3 .5zM127 81.4l.4 .4z"/>
<path d="M127.4 81.8l.1 .5zM127.4 81.8l.1 .5zM127.4 81.8l.2 .4z"/>
<path d="M127.2 91.6l.2 .5zM127.1 91.7l.3 .4zM127 91.8l.4 .3z"/>
<path d="M127.4 92.1l.1 .5zM127.4 92.1l.1 .5zM127.4 92.1l.2 .5z"/>
<path d="M127.6 81.3l-.2 .5zM127.5 81.3l-.1 .5zM127.4 81.3v.5z"/>
<path d="M127.4 81.8l.4 .2zM127.4 81.8l.5 .1zM127.4 81.8h.5z"/>
<path d="M127.6 91.7l-.2 .4zM127.5 91.6l-.1 .5zM127.4 91.6v.5z"/>
<path d="M127.4 92.1l.4 .3zM127.4 92.1l.4 .3zM127.4 92.1h.5z"/>
<path d="M127.4 81.8h.5zM127.4 81.8l.4-.3zM127.7 81.4l-.3 .4z"/>
<path d="M127.4 92.1h.5zM127.4 92.1l.5-.1zM127.7 91.8l-.3 .3z"/>
<path d="M126.9 102.5h.5zM126.9 102.6l.5-.1zM126.9 102.7l.5-.2z"/>
<path d="M126.9 112.8h.5zM126.9 113l.5-.2zM126.9 113.1l.5-.3z"/>
<path d="M127 102.1l.4 .4zM126.9 102.2l.5 .3zM126.9 102.3l.5 .2z"/>
<path d="M127 102.9l.4-.4zM127.4 102.5l-.3 .4zM127.4 102.5v.5z"/>
<path d="M127 112.5l.4 .3zM126.9 112.6l.5 .2zM126.9 112.7l.5 .1z"/>
<path d="M127 113.2l.4-.4zM127.4 112.8l-.3 .5zM127.4 112.8v.6z"/>
<path d="M127.2 102l.2 .5zM127.1 102l.3 .5zM127 102.1l.4 .4z"/>
<path d="M127.4 102.5v.5zM127.4 102.5l.1 .5zM127.4 102.5l.3 .4z"/>
<path d="M127.2 112.3l.2 .5zM127.1 112.4l.3 .4zM127 112.5l.4 .3z"/>
<path d="M127.4 112.8v.6zM127.4 112.8l.1 .5zM127.4 112.8l.2 .5z"/>
<path d="M127.6 102l-.2 .5zM127.5 102l-.1 .5zM127.4 102v.5z"/>
<path d="M127.4 102.5l.3 .4zM127.4 102.5l.5 .1zM127.4 102.5h.5z"/>
<path d="M127.6 112.4l-.2 .4zM127.5 112.3l-.1 .5zM127.4 112.3v.5z"/>
<path d="M127.4 112.8l.4 .3zM127.4 112.8l.5 .2zM127.4 112.8h.5z"/>
<path d="M127.4 102.5h.5zM127.4 102.5l.5-.2zM127.7 102.1l-.3 .4z"/>
<path d="M127.4 112.8h.5zM127.4 112.8l.4-.2zM127.7 112.5l-.3 .3z"/>
<path d="M126.9 123.2h.5zM126.9 123.3l.5-.1zM126.9 123.4l.5-.2z"/>
<path d="M126.9 133.5h.5zM126.9 133.7l.5-.2zM126.9 133.8l.5-.3z"/>
<path d="M127 122.8l.4 .4zM126.9 122.9l.5 .3zM126.9 123l.5 .2z"/>
<path d="M127 123.5l.4-.3zM127.4 123.2l-.3 .4zM127.4 123.2l-.2 .5z"/>
<path d="M127 133.2l.4 .3zM126.9 133.3l.5 .2zM126.9 133.4l.5 .1z"/>
<path d="M127 133.9l.4-.4zM127.4 133.5l-.3 .5zM127.4 133.5l-.2 .5z"/>
<path d="M127.2 122.7l.2 .5zM127.1 122.7l.3 .5zM127 122.8l.4 .4z"/>
<path d="M127.4 123.2l.1 .5zM127.4 123.2l.1 .5zM127.4 123.2l.2 .4z"/>
<path d="M127.2 133l.2 .5zM127.1 133.1l.3 .4zM127 133.2l.4 .3z"/>
<path d="M127.4 133.5l.1 .5zM127.4 133.5l.1 .5zM127.4 133.5l.2 .5z"/>
<path d="M127.6 122.7l-.2 .5zM127.5 122.7l-.1 .5zM127.4 122.7v.5z"/>
<path d="M127.4 123.2l.4 .2zM127.4 123.2l.5 .1zM127.4 123.2h.5z"/>
<path d="M127.6 133.1l-.2 .4zM127.5 133l-.1 .5zM127.4 133v.5z"/>
<path d="M127.4 133.5l.4 .3zM127.4 133.5l.4 .3zM127.4 133.5h.5z"/>
<path d="M127.4 123.2h.5zM127.4 123.2l.4-.3zM127.7 122.8l-.3 .4z"/>
<path d="M127.4 133.5h.5zM127.4 133.5l.5-.1zM127.4 133.5l.4-.2z"/>
<path d="M126.9 143.9h.5zM126.9 144l.5-.1zM126.9 144.1l.5-.2z"/>
<path d="M126.9 154.2h.5zM126.9 154.4l.5-.2zM126.9 154.5l.5-.3z"/>
<path d="M127 143.5l.4 .4zM126.9 143.6l.5 .3zM126.9 143.7l.5 .2z"/>
<path d="M127 144.2l.4-.3zM127.4 143.9l-.3 .4zM127.4 143.9v.5z"/>
<path d="M127 153.9l.4 .3zM126.9 154l.5 .2zM126.9 154.1l.5 .1z"/>
<path d="M127 154.6l.4-.4zM127.4 154.2l-.3 .5zM127.4 154.2v.5z"/>
<path d="M127.2 143.4l.2 .5zM127.1 143.4l.3 .5zM127 143.5l.4 .4z"/>
<path d="M127.4 143.9v.5zM127.4 143.9l.1 .5zM127.4 143.9l.3 .3z"/>
<path d="M127.2 153.7l.2 .5zM127.1 153.8l.3 .4zM127 153.9l.4 .3z"/>
<path d="M127.4 154.2v.5zM127.4 154.2l.1 .5zM127.4 154.2l.2 .5z"/>
<path d="M127.6 143.4l-.2 .5zM127.5 143.4l-.1 .5zM127.4 143.4v.5z"/>
<path d="M127.4 143.9l.4 .2zM127.4 143.9l.4 .2zM127.4 143.9h.5z"/>
<path d="M127.6 153.8l-.2 .4zM127.5 153.7l-.1 .5zM127.4 153.7v.5z"/>
<path d="M127.4 154.2l.4 .3zM127.4 154.2l.5 .2zM127.4 154.2h.5z"/>
<path d="M127.4 143.9h.5zM127.4 143.9l.5-.2zM127.4 143.9l.4-.3z"/>
<path d="M127.4 154.2h.5zM127.4 154.2l.4-.2zM127.7 153.9l-.3 .3z"/>
<path d="M116.5 169.8h.5zM116.5 169.9l.5-.1zM116.6 170.1l.4-.3z"/>
<path d="M116.7 169.4l.3 .4zM116.6 169.5l.4 .3zM116.5 169.7l.5 .1z"/>
<path d="M117 169.8l-.2 .5zM117 169.8l-.1 .5zM117 169.8l-.1 .5z"/>
<path d="M116.7 179.8l.3 .3zM116.6 179.9l.4 .2zM116.5 180l.5 .1z"/>
<path d="M116.9 169.3l.1 .5zM116.8 169.4l.2 .4zM116.7 169.4l.3 .4z"/>
<path d="M117 169.8l.2 .5zM117 169.8l.3 .5zM117 169.8l.3 .5z"/>
<path d="M116.9 179.6l.1 .5zM116.8 179.7l.2 .4zM116.7 179.8l.3 .3z"/>
<path d="M117.3 169.4l-.3 .4zM117.2 169.3l-.2 .5zM117 169.3v.5z"/>
<path d="M117 169.8l.5 .3zM117 169.8l.5 .3zM117 169.8l.5 .1z"/>
<path d="M117.3 179.7l-.3 .4zM117.2 179.6l-.2 .5zM117 179.6v.5z"/>
<path d="M117 169.8l.5-.1zM117 169.8l.5-.1zM117 169.8l.5-.3z"/>
<path d="M126.9 164.6h.5zM126.9 164.7l.5-.1zM126.9 164.8l.5-.2z"/>
<path d="M126.9 174.9h.5zM126.9 175.1l.5-.2zM126.9 175.2l.5-.3z"/>
<path d="M127 164.2l.4 .4zM126.9 164.3l.5 .3zM126.9 164.4l.5 .2z"/>
<path d="M127 164.9l.4-.3zM127.4 164.6l-.3 .4zM127.4 164.6v.5z"/>
<path d="M127 174.6l.4 .3zM126.9 174.7l.5 .2zM126.9 174.8l.5 .1z"/>
<path d="M127 175.3l.4-.4zM127.4 174.9l-.3 .5zM127.4 174.9l-.2 .5z"/>
<path d="M127.2 164.1l.2 .5zM127.1 164.1l.3 .5zM127 164.2l.4 .4z"/>
<path d="M127.4 164.6v.5zM127.4 164.6l.1 .5zM127.4 164.6l.2 .4z"/>
<path d="M127.2 174.4l.2 .5zM127.1 174.5l.3 .4zM127 174.6l.4 .3z"/>
<path d="M127.4 174.9l.1 .5zM127.4 174.9l.1 .5zM127.4 174.9l.2 .5z"/>
<path d="M127.6 164.1l-.2 .5zM127.5 164.1l-.1 .5zM127.4 164.1v.5z"/>
<path d="M127.4 164.6l.4 .2zM127.4 164.6l.5 .1zM127.4 164.6h.5z"/>
<path d="M127.6 174.5l-.2 .4zM127.5 174.4l-.1 .5zM127.4 174.4v.5z"/>
<path d="M127.4 174.9l.4 .3zM127.4 174.9l.4 .3zM127.4 174.9h.5z"/>
<path d="M127.4 164.6h.5zM127.4 164.6l.4-.3zM127.7 164.2l-.3 .4z"/>
<path d="M127.4 174.9h.5zM127.4 174.9l.5-.1zM127.4 174.9l.4-.2z"/>
<path d="M116.5 180.1h.5zM116.5 180.3l.5-.2zM116.6 180.4l.4-.3z"/>
<path d="M116.5 190.5h.5zM116.5 190.6l.5-.1zM116.6 190.8l.4-.3z"/>
<path d="M117 180.1l-.3 .4zM117 180.1l-.1 .5zM117 180.1v.6z"/>
<path d="M116.7 190.1l.3 .4zM116.6 190.2l.4 .3zM116.5 190.4l.5 .1z"/>
<path d="M116.7 190.9l.3-.4zM117 190.5l-.1 .5zM117 190.5v.5z"/>
<path d="M117 180.1v.6zM117 180.1l.3 .5zM117 180.1l.4 .4z"/>
<path d="M116.9 190l.1 .5zM116.8 190.1l.2 .4zM116.7 190.1l.3 .4z"/>
<path d="M117 190.5v.5zM117 190.5l.3 .4zM117 190.5l.3 .4z"/>
<path d="M117 180.1l.5 .3zM117 180.1l.5 .3zM117 180.1l.5 .2z"/>
<path d="M117.3 190.1l-.3 .4zM117.2 190l-.2 .5zM117 190v.5z"/>
<path d="M117 190.5l.5 .3zM117 190.5l.5 .1zM117 190.5l.5 .1z"/>
<path d="M117 180.1l.5-.1zM117 180.1l.5-.1zM117 180.1l.5-.2z"/>
<path d="M117 190.5l.5-.1zM117 190.5l.5-.3zM117 190.5l.5-.3z"/>
<path d="M126.9 185.3h.5zM126.9 185.4l.5-.1zM126.9 185.5l.5-.2z"/>
<path d="M126.9 195.6h.5zM126.9 195.8l.5-.2zM126.9 195.9l.5-.3z"/>
<path d="M127 184.9l.4 .4zM126.9 185l.5 .3zM126.9 185.1l.5 .2z"/>
<path d="M127 185.6l.4-.3zM127.4 185.3l-.3 .4zM127.4 185.3v.5z"/>
<path d="M127 195.2l.4 .4zM126.9 195.4l.5 .2zM126.9 195.5l.5 .1z"/>
<path d="M127 196l.4-.4zM127.4 195.6l-.3 .5zM127.4 195.6v.5z"/>
<path d="M127.2 184.8l.2 .5zM127.1 184.8l.3 .5zM127 184.9l.4 .4z"/>
<path d="M127.4 185.3v.5zM127.4 185.3l.2 .4zM127.4 185.3l.2 .4z"/>
<path d="M127.2 195.1l.2 .5zM127.1 195.2l.3 .4zM127 195.2l.4 .4z"/>
<path d="M127.4 195.6v.5zM127.4 195.6l.1 .5zM127.4 195.6l.3 .4z"/>
<path d="M127.6 184.8l-.2 .5zM127.5 184.8l-.1 .5zM127.4 184.7v.6z"/>
<path d="M127.4 185.3l.4 .2zM127.4 185.3l.4 .2zM127.4 185.3h.5z"/>
<path d="M127.6 195.2l-.2 .4zM127.5 195.1l-.1 .5zM127.4 195.1v.5z"/>
<path d="M127.4 195.6l.3 .4zM127.4 195.6l.5 .2zM127.4 195.6h.5z"/>
<path d="M127.4 185.3h.5zM127.4 185.3l.5-.2zM127.4 185.3l.4-.3z"/>
<path d="M127.4 195.6h.5zM127.4 195.6l.5-.1zM127.7 195.2l-.3 .4z"/>
<path d="M126.9 206h.5zM126.9 206.1l.5-.1zM126.9 206.2l.5-.2z"/>
<path d="M126.9 216.3h.5zM126.9 216.4l.5-.1zM126.9 216.6l.5-.3z"/>
<path d="M127 205.6l.4 .4zM126.9 205.7l.5 .3zM126.9 205.8l.5 .2z"/>
<path d="M127 206.3l.4-.3zM127.4 206l-.3 .4zM127.4 206v.5z"/>
<path d="M127 215.9l.4 .4zM126.9 216.1l.5 .2zM126.9 216.2l.5 .1z"/>
<path d="M127 216.7l.4-.4zM127.4 216.3l-.3 .5zM127.4 216.3l-.2 .5z"/>
<path d="M127.2 205.5l.2 .5zM127.1 205.5l.3 .5zM127 205.6l.4 .4z"/>
<path d="M127.4 206v.5zM127.4 206l.1 .5zM127.4 206l.2 .4z"/>
<path d="M127.2 215.8l.2 .5zM127.1 215.9l.3 .4zM127 215.9l.4 .4z"/>
<path d="M127.4 216.3l.1 .5zM127.4 216.3l.1 .5zM127.4 216.3l.2 .5z"/>
<path d="M127.6 205.5l-.2 .5zM127.5 205.5l-.1 .5zM127.4 205.5v.5z"/>
<path d="M127.4 206l.4 .2zM127.4 206l.5 .1zM127.4 206h.5z"/>
<path d="M127.6 215.9l-.2 .4zM127.5 215.8l-.1 .5zM127.4 215.8v.5z"/>
<path d="M127.4 216.3l.4 .3zM127.4 216.3l.5 .1zM127.4 216.3h.5z"/>
<path d="M127.4 206h.5zM127.4 206l.4-.3zM127.7 205.6l-.3 .4z"/>
<path d="M127.4 216.3h.5zM127.4 216.3l.4-.2zM127.7 215.9l-.3 .4z"/>
<path d="M204.9 226.7h.5zM204.9 226.8l.5-.1zM205 226.9l.4-.2z"/>
<path d="M204.9 237h.5zM204.9 237.2l.5-.2zM205 237.3l.4-.3z"/>
<path d="M205.1 226.3l.3 .4zM205 226.4l.4 .3zM204.9 226.5l.5 .2z"/>
<path d="M205.1 227l.3-.3zM205.4 226.7l-.2 .4zM205.4 226.7v.5z"/>
<path d="M205.1 236.7l.3 .3zM205 236.8l.4 .2zM204.9 236.9l.5 .1z"/>
<path d="M205.1 237.4l.3-.4zM205.4 237l-.2 .5zM205.4 237l-.1 .5z"/>
<path d="M205.3 226.2l.1 .5zM205.2 226.2l.2 .5zM205.1 226.3l.3 .4z"/>
<path d="M205.4 226.7v.5zM205.4 226.7l.2 .5zM205.4 226.7l.3 .4z"/>
<path d="M205.3 236.5l.1 .5zM205.2 236.6l.2 .4zM205.1 236.7l.3 .3z"/>
<path d="M205.4 237l.2 .5zM205.4 237l.2 .5zM205.4 237l.3 .5z"/>
<path d="M205.7 226.2l-.3 .5zM205.6 226.2l-.2 .5zM205.4 226.2v.5z"/>
<path d="M205.4 226.7l.5 .2zM205.4 226.7l.5 .1zM205.4 226.7l.5 .1z"/>
<path d="M205.7 236.6l-.3 .4zM205.6 236.5l-.2 .5zM205.4 236.5v.5z"/>
<path d="M205.4 237l.5 .3zM205.4 237l.5 .3zM205.4 237l.5 .2z"/>
<path d="M205.4 226.7l.5-.2zM205.4 226.7l.5-.3zM205.8 226.3l-.4 .4z"/>
<path d="M205.4 237l.5-.1zM205.4 237l.5-.1zM205.4 237l.5-.2z"/>
</g>
<text font-size="6.8" x="263.2" y="288.3">(주)대한콘트롤</text>
<g font-size="6.2">
<text x="208.1" y="61.7">X110</text>
<text x="208.1" y="92.8">X113</text>
<text x="234.9" y="105.1">X114</text>
<text x="208.1" y="123.8">X116</text>
<text x="234.9" y="136.2">X117</text>
<text x="208.5" y="154.9">X119</text>
<text x="234.9" y="167.2">X11A</text>
<text x="208.1" y="185.9">X11C</text>
<text x="234.9" y="198.3">X11D</text>
<text x="208.5" y="217">X11F</text>
<text x="236.4" y="229.3">COM</text>
</g>
<g font-size="5.7">
<text x="155.2" y="28.2">DC24V</text>
<text x="234.9" y="63.5">X110</text>
<text x="208.8" y="72">X111</text>
<text x="208.1" y="82.2">X112</text>
<text x="234.9" y="84.3">X112</text>
<text x="234.9" y="94.5">X113</text>
<text x="208.1" y="103">X114</text>
<text x="208.1" y="113.2">X115</text>
<text x="234.9" y="115.4">X115</text>
<text x="234.9" y="125.6">X116</text>
<text x="208.1" y="134.1">X117</text>
<text x="208.1" y="144.3">X118</text>
<text x="234.9" y="146.4">X118</text>
<text x="235.3" y="156.6">X119</text>
<text x="208.1" y="165.1">X11A</text>
<text x="208.1" y="175.3">X11B</text>
<text x="234.9" y="177.4">X11B</text>
<text x="234.9" y="187.7">X11C</text>
<text x="208.1" y="196.1">X11D</text>
<text x="208.5" y="206.4">X11E</text>
<text x="235.3" y="208.5">X11E</text>
<text x="235.3" y="218.7">X11F</text>
<text x="236.4" y="239.5">COM</text>
</g>
<g font-size="5.3">
<text x="233.5" y="55.7">ADDRESS</text>
<text x="224.4" y="63.5">24</text>
<text x="224.4" y="73.7">25</text>
<text x="224.4" y="84">26</text>
<text x="224.4" y="94.5">27</text>
<text x="224.4" y="104.8">28</text>
<text x="224.7" y="115">29</text>
<text x="224.4" y="125.6">30</text>
<text x="224.7" y="135.8">31</text>
<text x="224.4" y="146">32</text>
<text x="224.4" y="156.6">33</text>
<text x="224.4" y="166.9">34</text>
<text x="224.4" y="177.1">35</text>
<text x="224.4" y="187.7">36</text>
<text x="224.4" y="197.9">37</text>
<text x="224.4" y="208.1">38</text>
<text x="224.7" y="218.7">39</text>
<text x="224.4" y="229">40</text>
<text x="224.7" y="239.2">41</text>
<text x="177.4" y="285">DRAWN</text>
<text x="188.7" y="296">300-02</text>
</g>
<g font-size="4.2">
<text x="258.8" y="65.3">LEAK -&gt; PLC BUSY</text>
<text x="258.8" y="75.6">LEAK -&gt; PLC END</text>
<text x="258.8" y="86">LEAK -&gt; PLC ERR</text>
<text x="258.8" y="96.3">LEAK -&gt; PLC OK</text>
<text x="258.8" y="106.7">LEAK -&gt; PLC UL NG</text>
<text x="258.8" y="117">LEAK -&gt; PLC LL2 NG</text>
<text x="258.8" y="127.3">LEAK -&gt; PLC LL NG</text>
<text x="258.8" y="137.7">LEAK -&gt; PLC UL2 NG</text>
<text x="259.3" y="168.7">LEAK 반입 WORK 감지센서</text>
<text x="259.3" y="179.1">LEAK 작업 WORK 감지센서</text>
<text x="259.3" y="189.4">LEAK WORK 안착감지 #1</text>
<text x="259.3" y="210.1">LEAK WORK TABLE 전진단</text>
<text x="259.3" y="220.5">LEAK WORK TABLE 후진단</text>
</g>
<g font-size="3.7">
<text x="108.9" y="282.9">PROJECT : 유로계_압입전 LEAK TEST M/C</text>
<text x="108.9" y="289.1">TITLE</text>
<text x="120.6" y="289.1">: PLC INPUT X110~X11F CIRCUIT</text>
<text x="108.9" y="295.3">DATE</text>
<text x="120.6" y="295.3">: 2025. 06. 14</text>
</g>
<g font-size="3.5">
<text x="160" y="163.8">PF125-8DN</text>
<text x="160" y="174.2">PF125-8DN</text>
<text x="160" y="184.5">E2Z-T61</text>
</g>
<g font-size="2.3">
<text x="178.8" y="281">제</text>
<text x="183.4" y="281">도</text>
<text x="197.5" y="281">설</text>
<text x="202" y="281">계</text>
<text x="216.1" y="281">검</text>
<text x="220.6" y="281">도</text>
<text x="234.7" y="281">승</text>
<text x="239.2" y="281">인</text>
<text x="287.8" y="292.5">Daehan</text>
<text x="299.6" y="292.5">Control</text>
</g>
</svg>
